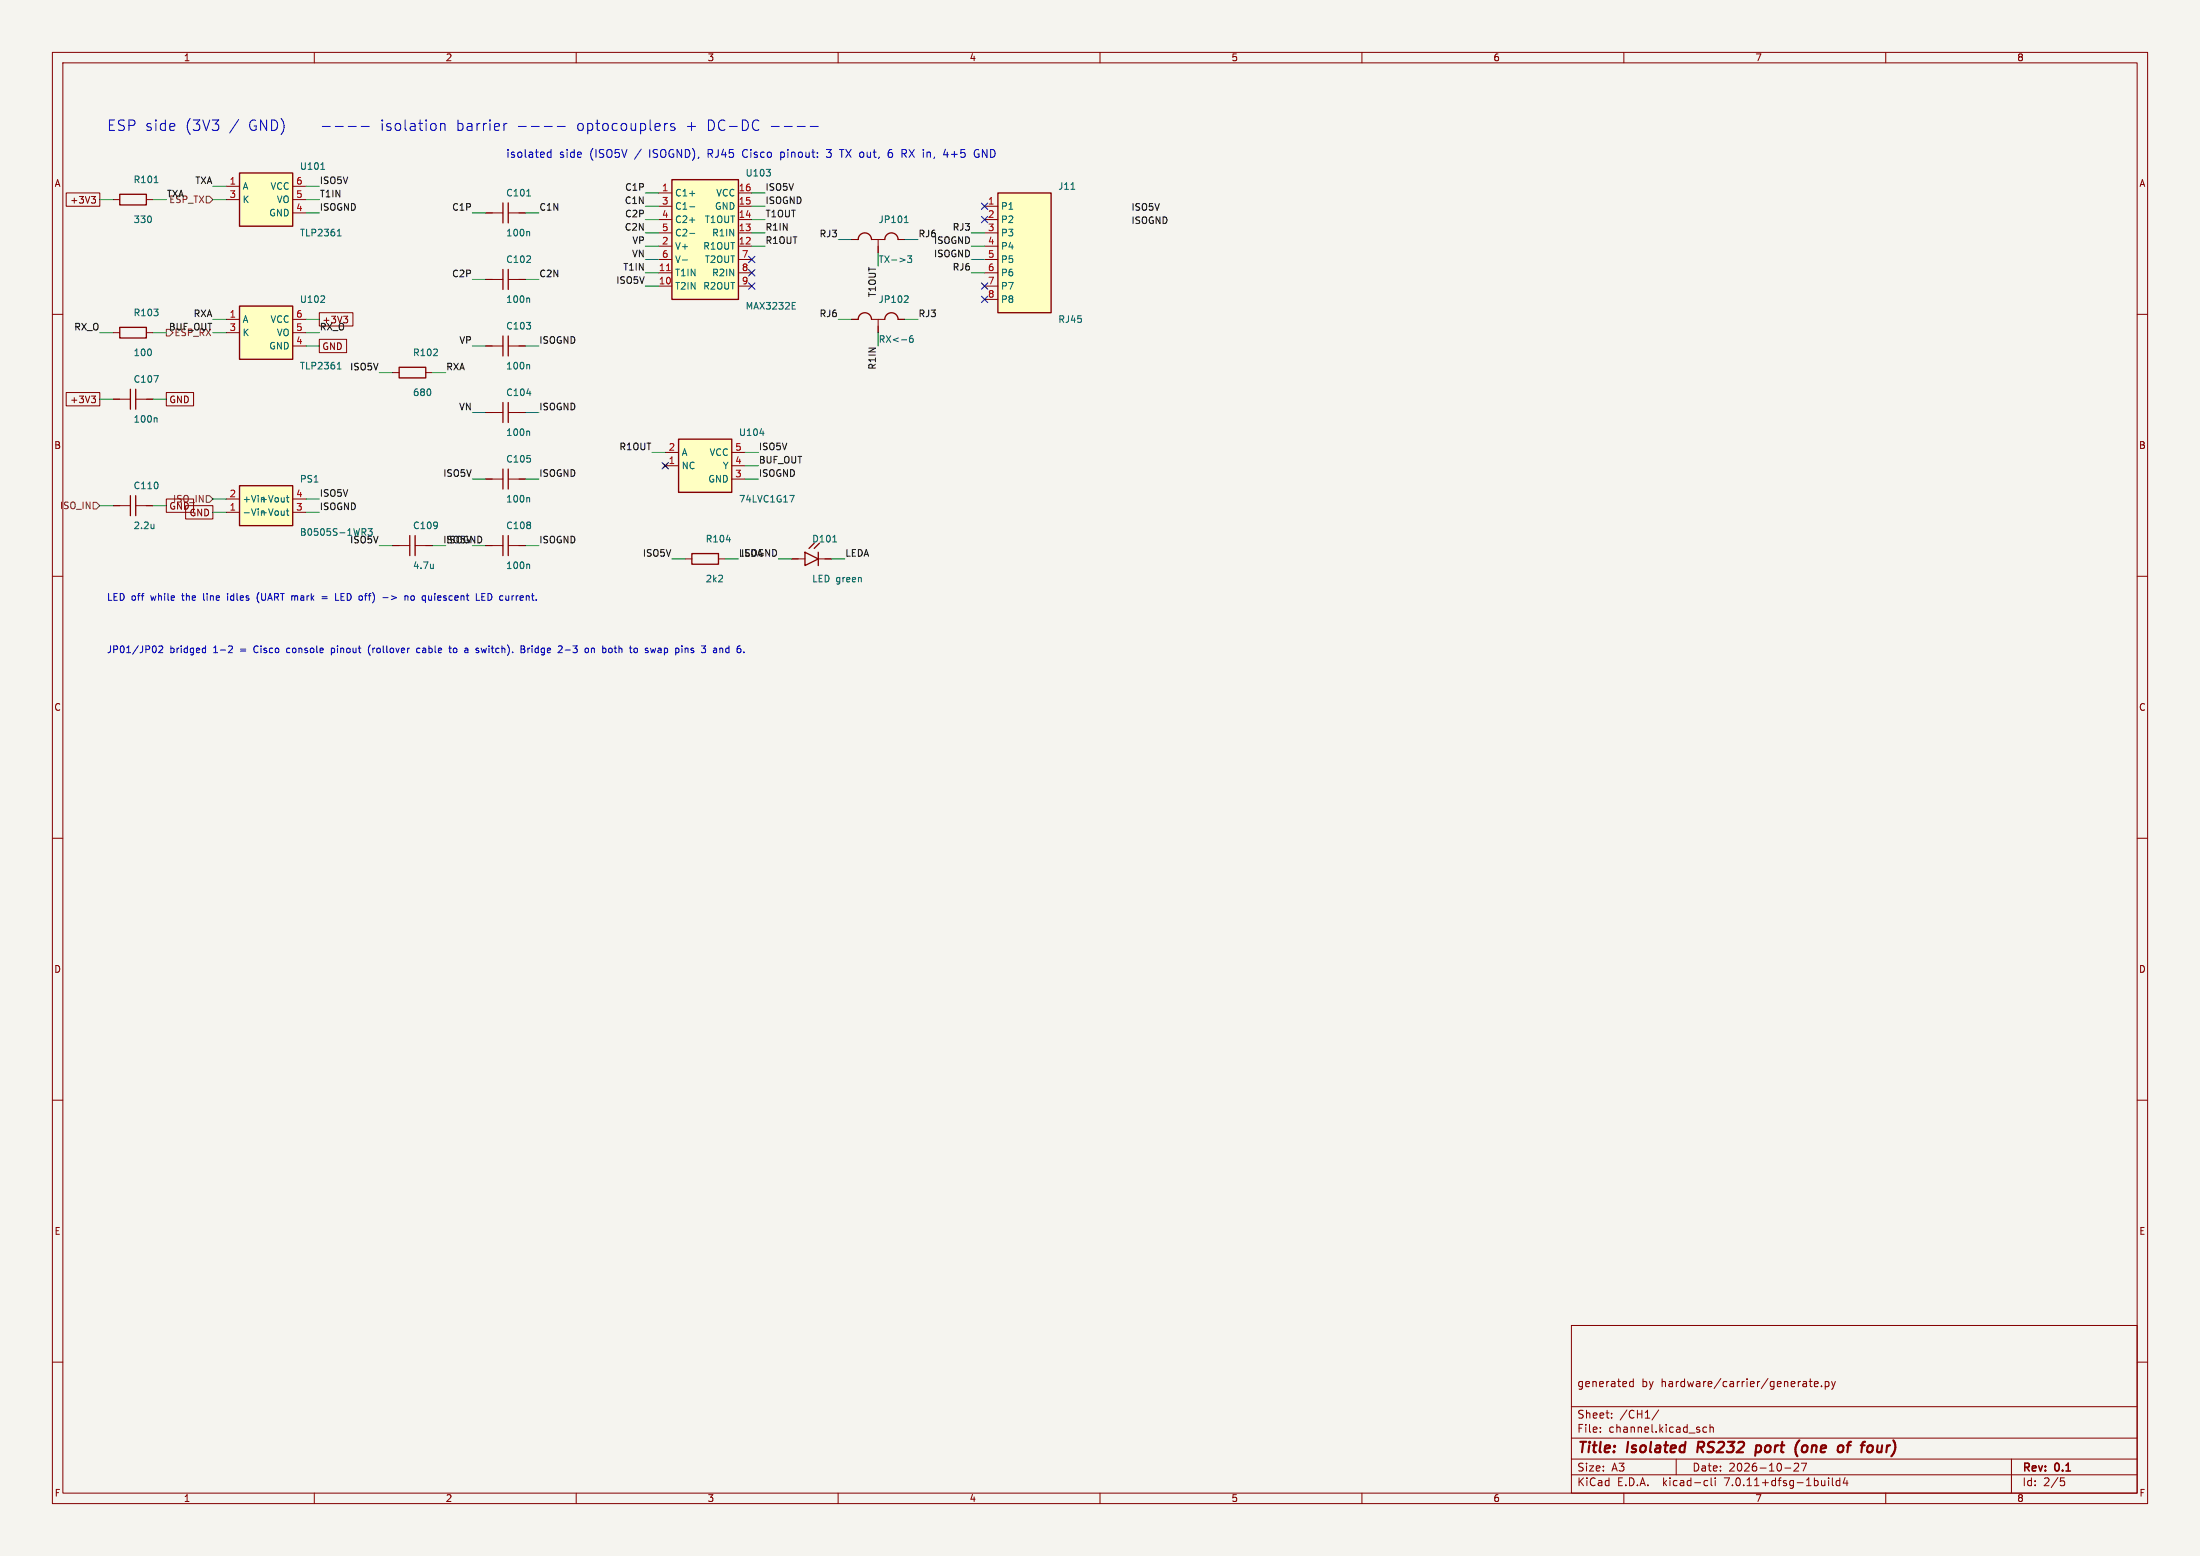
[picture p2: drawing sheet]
<svg xmlns="http://www.w3.org/2000/svg" width="420mm" height="297mm" viewBox="0 0 420 297" stroke-linecap="round" stroke-linejoin="round" font-family="sans-serif">
<path d="M0 0h420v297h-420z" fill="#f5f4ef" stroke="#f5f4ef" stroke-width=".19"/>
<g fill="none" stroke="#840000" stroke-width=".19">
<path d="M10 10h400v277h-400zM12 12h396v273h-396zM60 10v2M110 10v2M160 10v2M210 10v2M260 10v2M310 10v2M360 10v2M12.6 36.8h6.4v2.6h-6.4zM17.4 37.5h.8l-.4 .5M18 38l.2 .2v.3l-.2 .3"/>
<path d="M21.6 38.1h1.3M27.9 38.1h1.3M43.2 38.1h2.5M43.2 35.6h2.5M55.9 38.1h2.5M55.9 35.6h2.5M125.7 36.8h2.6M125.7 39.4h2.6M141 36.8h2.5M141 39.4h2.5M188 39.4h2.5M10 60h2"/>
<path d="M55.9 40.6h2.5M61 59.7h6.4v2.5h-6.4zM92.7 53.3h3.3M92.7 40.6h3.3M97 53.3h3.3M97 40.6h3.3M125.7 54.6h2.6M125.7 52.1h2.6M125.7 47h2.6M125.7 44.5h2.6M125.7 41.9h2.6M125.7 49.5h2.6"/>
<path d="M141 54.6h2.5M141 52.1h2.5M141 47h2.5M141 44.5h2.5M141 41.9h2.5M141 49.5h2.5M162.6 45.7h1.2M166.4 45.7h2.5M167.6 45.7v2.6M171.4 45.7h1.3M188 54.6h2.5M188 52.1h2.5"/>
<path d="M188 47h2.5M188 44.5h2.5M188 41.9h2.5M188 49.5h2.5M188 57.2h2.5M408 60h2M12.6 74.9h6.4v2.6h-6.4zM17.4 75.6h.8l-.4 .5M18 76.1l.2 .2v.3l-.2 .3M21.6 63.5h1.3M21.6 76.2h3.3M25.9 76.2h3.3"/>
<path d="M27.9 63.5h1.3M31.7 74.9h5.3v2.6h-5.3zM43.2 61h2.5M43.2 63.5h2.5M55.9 61h2.5M55.9 63.5h2.5M55.9 66h2.5M61 64.8h5.2v2.5h-5.2zM65.6 60.4h.8l-.4 .4M66.1 60.8l.3 .3-.1 .4M74.9 71.1h1.3M81.3 71.1h1.2"/>
<path d="M92.7 66h3.3M92.7 78.7h3.3M97 66h3.3M97 78.7h3.3M162.6 61h1.2M166.4 61h2.5M167.6 61v2.5M171.4 61h1.3M21.6 96.5h3.3M25.9 96.5h3.3M31.7 95.2h5.3v2.6h-5.3zM35.4 96.5h5.2v2.6h-5.2z"/>
<path d="M43.2 97.8h2.5M43.2 95.3h2.5M55.9 97.8h2.5M55.9 95.3h2.5M92.7 91.4h3.3M97 91.4h3.3M126.6 88.5l.8 .8M127 88.9h2.5M127 86.4h2.5M127.4 88.5l-.8 .8M139.7 91.4h2.5M139.7 88.9h2.5"/>
<path d="M139.7 86.4h2.5M10 110h2M74.9 104.1h3.3M79.2 104.1h3.3M92.7 104.1h3.3M97 104.1h3.3M130.8 106.7h1.3M137.2 106.7h1.2M151.1 106.7h2.6M156.2 106.7h2.5M408 110h2M10 160h2"/>
<path d="M408 160h2M10 210h2M408 210h2M10 260h2M300 253h108v32h-108zM408 260h2M300 278.5h108M300 274.5h108M300 268.5h108M305.5 273.2v.2M305.5 272.5v.1M307.7 270.5v.2"/>
<path d="M307.7 269.8v.1M311.8 263.2v1.5M311.8 263.8l-.4-.1-.3 .3 .1 .6h.6M316.7 269.1l-1.3 1.9M320 278.5v3M325.8 272.5l-.4-.1-.3 .3 .1 .6h.6M326.4 272.5l.3-.1 .3 .1 .1 .9M326.4 271.9v1.5M343.3 279.4v.5l-.9 .9h1M343.9 279.3h1l-.7 1.5M344.7 263.7l.2 .2v.8M344.9 264.6l-.5 .1"/>
<path d="M344.9 264l-.5 .1M345.4 263.7h.5M345.6 263.2v1.3l.3 .2M346.4 264.2l.7-.2-.1-.2-.4-.1-.2 .2v.7h.6M347.7 264.5v.2M348.4 263.8l.5-.1 .3 .3-.2 .6h-.6M348.4 263.7v1.5M349.7 263.7l.3 1M350 264.7l-.3 .5M350.4 263.7l-.4 1M384 278.5v6.5M60 285v2"/>
<path d="M110 285v2M160 285v2M210 285v2M260 285v2M300 281.5h108M310 285v2M325.6 282.6l.4 .1M326 283.5l-.4 .1M326.7 282.1v1.3l.2 .2M327.4 282.1v.1M327.4 282.6v1M340.7 280.2h1.2"/>
<path d="M349.1 282.1v.1M349.1 282.6v1M349.8 282.1v1.3l.2 .2M351.2 282.7l-.4-.1-.3 .3 .2 .6h.5M351.2 282.1v1.5M352.2 282l-.3 1.1h.9M352.6 282.6v1M360 285v2M393.4 282.1h.7M393.5 282.7h.4l.3 .2-.2 .6-.5 .1"/>
</g>
<path d="M324.3 275.2l-.3 2M335.2 277.1h.7M335.3 276h.8M335.3 275.9l-.2 2M343.5 274.9l-.3 .4M344.5 275.9l-.5 .4v.5l.1 .3 .5 .1M352.5 275.9h.8M353.4 275.2l-.4 .1-.1 .2-.2 1.7M358.5 275.9l-.2 1 .1 .2 .5 .1" fill="none" stroke="#840000" stroke-width=".4"/>
<g fill="#ffffc2" stroke="#ffffc2" stroke-width=".19">
<path d="M45.7 58.4h10.2v10.2h-10.2z"/>
<path d="M128.3 34.3h12.7v22.9h-12.7z"/>
<path d="M45.7 33h10.2v10.2h-10.2z"/>
<path d="M129.5 83.8h10.2v10.2h-10.2z"/>
<path d="M45.7 92.7h10.2v7.6h-10.2z"/>
<path d="M190.5 36.8h10.2v22.9h-10.2z"/>
</g>
<g fill="none" stroke="#840000" stroke-width=".25">
<path d="M22.9 37.1h5v2h-5zM45.7 33h10.2v10.2h-10.2zM96 38.7v3.8M97 38.7v3.8M128.3 34.3h12.7v22.9h-12.7zM190.5 36.8h10.2v22.9h-10.2zM45.7 58.4h10.2v10.2h-10.2zM96 51.4v3.8M97 51.4v3.8M163.8 45.7a1.27 1.27 0 0 1 1.3-1.2 1.27 1.27 0 0 1 1.3 1.2M168.9 45.7a1.27 1.27 0 0 1 1.3-1.2 1.27 1.27 0 0 1 1.2 1.2M22.9 62.5h5v2h-5z"/>
<path d="M24.9 74.3v3.8M25.9 74.3v3.8M76.2 70.1h5.1v2h-5.1zM96 64.1v3.8M96 76.8v3.8M97 64.1v3.8M97 76.8v3.8M163.8 61a1.27 1.27 0 0 1 1.3-1.3 1.27 1.27 0 0 1 1.3 1.3M168.9 61a1.27 1.27 0 0 1 1.3-1.3 1.27 1.27 0 0 1 1.2 1.3M24.9 94.6v3.8M25.9 94.6v3.8M45.7 92.7h10.2v7.6h-10.2z"/>
<path d="M96 89.5v3.8M97 89.5v3.8M129.5 83.8h10.2v10.2h-10.2zM78.2 102.2v3.8M79.2 102.2v3.8M96 102.2v3.8M97 102.2v3.8M132.1 105.7h5.1v2h-5.1zM153.7 105.4l2.5 1.3-2.5 1.3zM155.4 103.7l-1 1M156.2 105.4v2.6M156.4 103.7l-1 1"/>
</g>
<g fill="none" stroke="#006464" stroke-width=".19">
<path d="M29.4 34.9h.8M61.3 32.3h.7M100.6 37.4h.7M131.7 36.9h.9M131.7 39.5h.9M146.3 32.3h.8l-.5 .5M147 32.9v.6M204.5 36.1h.7M61.2 57.7h.8M61.9 56.6v.4M64.4 45h.7M64.5 44.1l.3-.3v1.2"/>
<path d="M100.9 56.9l.2 .2v.6M100.9 44.2l.2 .2v.6M130.3 49.6h.9M131.7 42h.9M131.7 44.5h.9M151.2 57.7h.6M151.2 59h.6M172.6 42.5h.8M172.9 41.4l.1-.2v1.3M173.1 56.5l.3 .2-.1 .3-.7 .7h.8M173.3 48.8h.7l-.4 .5 .4 .1v.6l-.2 .1-.5-.1M29.4 71.7h.8l-.5 1.3"/>
<path d="M29.8 79.7l.2 .2v.7M64.4 70.4h.7M64.5 69.5l.3-.3v1.2M100.6 75.1h.7M100.9 69.6l.2 .2v.6M174.2 64.1h-.3a.86 .86 0 0 0 0 1.2l.4-.1v-.4l-.2-.2h-.4l-.1 .2M54.7 97.5h.5M54.7 95h.5M54.8 94.6v1l.4 .2M54.8 97.1v1.1l.4 .2M100.9 82.3l.2 .2v.6M100.9 95l.2 .2v.6"/>
<path d="M145.1 82.7h.8M150.8 94.6h.8l-.5 1.2M29.4 100.1v.8M29.4 100.8h-.1M69.1 100.9h.5l.2 .3-.1 .3-.6 .1M69.4 101.6l.4 .6M70.3 100.9h.7l-.4 .5 .4 .1v.4M82.7 107.7v.8M82.7 108.4v.1M100.9 107.7l.2 .2v.6M138.7 103h.7M159 103.4h.7"/>
</g>
<path d="M127.2 51.7h.8" fill="none" stroke="#a90000" stroke-width=".19"/>
<path d="M39.4 37.5h.6l.6 .6-.6 .6h-.6zM31.7 62.9h.7l.6 .6-.6 .6h-.7zM17.8 95.9h.6l.6 .6-.6 .7h-.6zM39.4 94.6h.6l.6 .7-.6 .6h-.6z" fill="none" stroke="#725600" stroke-width=".19"/>
<g fill="none" stroke="#0000c2" stroke-width=".19">
<path d="M45.6 22.8l-1.8 2.6M61.5 24.1h1.6M64 24.1h1.5M66.5 24.1h1.5M69 24.1h1.5M84.1 23.6v1.3M84.1 23.8a.5 .5 0 0 1 .9 .1v1M96.2 23.6v1.3M96.8 23.6l-.4 .1-.2 .2M99 24.1h1.5M101.4 24.1h1.6M103.9 24.1h1.5"/>
<path d="M105.2 28.5v1.5M105.2 29.1l-.4-.1-.3 .3 .1 .7h.6M106.4 24.1h1.5M126.9 23.6v1.3M127.4 23.6l-.3 .1-.2 .2M128.8 23.7l-.5-.1-.3 .3 .1 .2 .7 .2v.5h-.8M144.8 23l.1 .1M144.9 24.7l-.1 .1M147.3 24.1h1.5M149 29v1.5M149 30h.2M149.2 29l-.2 .1"/>
<path d="M149.7 24.1h1.6M152.2 24.1h1.5M154.7 24.1h1.5M157.8 29.9l.6 .1M157.8 28.5h.9M160.3 28.5h.8M160.7 28.5v1.5M170.3 28.5a.59 .59 0 0 0-.8 .7l.1 .7 .2 .1h.5M170.3 29.2l-.5-.1-.3 .3M172.2 28.5h.6l.2 .3-.1 .5h-.7M172.5 29.3l.5 .7M180.1 29.5h.9"/>
<path d="M180.8 29v1M186.6 29.4h.3l-.1 .6h-.3l-.4-.2M186.8 28.6l-.3-.1-.4 .3M43.4 113.3v.1M43.4 113.7v.9M49.4 113.2a1.53 1.53 0 0 0 0 1.8M55.9 113.7l.3 .1M61.5 113.9h1M61.5 114.3h1M64.1 113.3v1.3h.6M73.1 114.1h1M77.3 113.8l.2-.1 .3 .1 .1 .8"/>
<path d="M77.3 113.7v.9M78.9 113.7l-.4 .1-.1 .2 .1 .5 .4 .1M81.8 114.4l.2 .2 .3-.1M90.9 114.6h.6M92 113.9h.4M92.6 113.3h-.6v1.3h.6M29.5 123.3a.81 .81 0 0 1 0 1.3M30.3 123.4l.5-.1 .3 .4-.8 .9h.8M38.9 123.7l.3 .1M39.2 124.5l-.3 .1M39.2 123.3v1.3M43.8 123.3h.5l.1 .4-.8 .9h.8"/>
<path d="M54.8 123.8l-.1 .2 .1 .5M63.3 124.5l.3 .1M63.3 123.7v1.3M63.6 123.7l-.3 .1M70.7 123.1a1.49 1.49 0 0 0 0 2M80.2 123.8l-.4-.1-.3 .3 .2 .5h.5M85.7 123.7h.5M85.9 123.3v1.1l.3 .2M86.7 123.8l-.2 .2 .2 .5M89.3 123.8v.8M89.3 124.5l-.1 .1M89.3 124l-.1 .1"/>
<path d="M91.9 123.7l.2 .9 .3-.6M99.5 123.3h.4l.3 .2-.3 .4 .3 .1v.3l-.2 .3h-.5zM99.5 123.9h.4M100.8 123.7v.9M101 123.7l-.2 .3M107.2 123.3l.1 .2v.3l-.8 .8h.8M107.9 124.1h1M111.9 123.7l.3 .1 .1 .2v.5l-.4 .1M112.9 123.8l.2-.1 .3 .1 .1 .8M112.9 123.7v.9M116.4 123.7l.3 .1 .2 .2-.1 .5-.4 .1M121.6 123.8v.7"/>
<path d="M125.2 123.7l-.3 .9M125.7 124.1v.4M130.9 123.8h.4l.1 .8M136.2 123.8l.4-.1 .2 .2M136.8 124l-.4 .1-.2 .2 .2 .3 .4-.1M138.8 123.7l.4 .1M139.2 124.5l-.4 .1M139.2 123.3v1.3"/>
</g>
<g fill="none" stroke="#009600" stroke-width=".19">
<path d="M19 38.1h2.6M29.2 38.1h2.5M40.6 38.1h2.6M40.6 35.6h2.6M58.4 38.1h2.6M58.4 35.6h2.6M123.2 39.4h2.5M123.2 36.8h2.5M143.5 39.4h2.5M143.5 36.8h2.5M58.4 40.6h2.6M90.2 40.6h2.5"/>
<path d="M90.2 53.3h2.5M100.3 40.6h2.6M100.3 53.3h2.6M123.2 41.9h2.5M123.2 44.5h2.5M123.2 47h2.5M123.2 49.5h2.5M123.2 52.1h2.5M123.2 54.6h2.5M143.5 41.9h2.5M143.5 44.5h2.5M143.5 47h2.5"/>
<path d="M160 45.7h2.6M167.6 48.3v2.5M172.7 45.7h2.6M185.4 44.5h2.6M185.4 47h2.6M185.4 49.5h2.6M185.4 52.1h2.6M19 63.5h2.6M19 76.2h2.6M29.2 63.5h2.5M29.2 76.2h2.5M40.6 61h2.6"/>
<path d="M40.6 63.5h2.6M58.4 66h2.6M58.4 61h2.6M58.4 63.5h2.6M72.4 71.1h2.5M82.5 71.1h2.6M90.2 66h2.5M90.2 78.7h2.5M100.3 66h2.6M100.3 78.7h2.6M160 61h2.6M167.6 63.5v2.5"/>
<path d="M172.7 61h2.6M19 96.5h2.6M29.2 96.5h2.5M40.6 97.8h2.6M40.6 95.3h2.6M58.4 97.8h2.6M58.4 95.3h2.6M90.2 91.4h2.5M100.3 91.4h2.6M124.5 86.4h2.5M142.2 91.4h2.6M142.2 88.9h2.6"/>
<path d="M142.2 86.4h2.6M72.4 104.1h2.5M82.5 104.1h2.6M90.2 104.1h2.5M100.3 104.1h2.6M128.3 106.7h2.5M138.4 106.7h2.6M148.6 106.7h2.5M158.7 106.7h2.6"/>
</g>
<g fill="none" stroke="#000084" stroke-width=".19">
<path d="M187.4 38.8l1.2 1.2M188.6 38.8l-1.2 1.2M142.9 54l1.2 1.2M142.9 48.9l1.2 1.2M142.9 51.5l1.2 1.2M144.1 54l-1.2 1.2M144.1 48.9l-1.2 1.2M144.1 51.5l-1.2 1.2M187.4 56.5l1.2 1.3M187.4 54l1.2 1.2M187.4 41.3l1.2 1.2M188.6 56.5l-1.2 1.3"/>
<path d="M188.6 54l-1.2 1.2M188.6 41.3l-1.2 1.2M126.4 88.3l1.2 1.2M127.6 88.3l-1.2 1.2"/>
</g>
<g font-size="2.8" fill="#0000c2">
<text x="20.3" y="25.2">ESP side</text>
<text x="35.3" y="25.2">(3V3</text>
<text x="47.4" y="25.2">GND)</text>
<text x="72.4" y="25.2">isolation</text>
<text x="87" y="25.2">barrier</text>
<text x="110" y="25.2">optocouplers</text>
<text x="131" y="25.2">+</text>
<text x="135" y="25.2">DC-DC</text>
</g>
<g font-size="2.8" fill="#840000">
<text x="301" y="277.9">Title:</text>
<text x="310.6" y="277.9">Isolated</text>
<text x="324.9" y="277.9">RS232</text>
<text x="336.8" y="277.9">port</text>
<text x="345.1" y="277.9">(one</text>
<text x="354.1" y="277.9">of</text>
<text x="359.4" y="277.9">four)</text>
</g>
<g font-size="2.1" fill="#0000c2">
<text x="96.5" y="30.2">isolated</text>
<text x="106.7" y="30.2">side</text>
<text x="112.6" y="30.2">(ISO5V</text>
<text x="121.3" y="30.2">/</text>
<text x="124.2" y="30.2">ISOGND),</text>
<text x="135.5" y="30.2">RJ45</text>
<text x="142.3" y="30.2">Cisco</text>
<text x="149.7" y="30.2">pinout:</text>
<text x="158.7" y="30.2">3</text>
<text x="161.4" y="30.2">TX out,</text>
<text x="170.9" y="30.2">6</text>
<text x="173.6" y="30.2">RX in,</text>
<text x="181.9" y="30.2">4+5</text>
<text x="187.9" y="30.2">GND</text>
</g>
<g font-size="2.1" fill="#840000">
<text x="301" y="265">generated</text>
<text x="313.4" y="265">by</text>
<text x="317.2" y="265">hardware/carrier/generate.py</text>
<text x="301" y="273.7">File:</text>
<text x="301" y="271">Sheet:</text>
<text x="307.1" y="273.7">channel.kicad_sch</text>
<text x="309.2" y="271">/CH1/</text>
<text x="301" y="281.1">Size:</text>
<text x="307.6" y="281.1">A3</text>
<text x="323" y="281.1">Date:</text>
<text x="330" y="281.1">2026-10-27</text>
<text x="386" y="281.3">Rev:</text>
<text x="392.4" y="281.3">0.1</text>
<text x="301" y="283.9">KiCad</text>
<text x="308.7" y="283.9">E.D.A.</text>
<text x="317.6" y="283.9">kicad-cli</text>
<text x="329.5" y="283.9">7.0.11+dfsg-1build4</text>
<text x="386" y="283.9">Id:</text>
<text x="390.1" y="283.9">2/5</text>
</g>
<g font-size="1.8" fill="#840000">
<text x="35" y="11.9">1</text>
<text x="85" y="11.9">2</text>
<text x="135" y="11.9">3</text>
<text x="185" y="11.9">4</text>
<text x="235" y="11.9">5</text>
<text x="285" y="11.9">6</text>
<text x="335" y="11.9">7</text>
<text x="385" y="11.9">8</text>
<text x="10.3" y="35.9">A</text>
<text x="408.3" y="35.9">A</text>
<text x="13.3" y="39.1">+3V3</text>
<text x="61.4" y="67">GND</text>
<text x="13.3" y="77.2">+3V3</text>
<text x="32.2" y="77.2">GND</text>
<text x="10.3" y="85.9">B</text>
<text x="408.2" y="85.9">B</text>
<text x="32.2" y="97.5">GND</text>
<text x="36.1" y="98.7">GND</text>
<text x="10.3" y="135.9">C</text>
<text x="408.2" y="135.9">C</text>
<text x="10.3" y="185.9">D</text>
<text x="408.2" y="185.9">D</text>
<text x="10.3" y="235.9">E</text>
<text x="408.3" y="235.9">E</text>
<text x="10.3" y="285.9">F</text>
<text x="35" y="286.9">1</text>
<text x="85" y="286.9">2</text>
<text x="135" y="286.9">3</text>
<text x="185" y="286.9">4</text>
<text x="235" y="286.9">5</text>
<text x="285" y="286.9">6</text>
<text x="335" y="286.9">7</text>
<text x="385" y="286.9">8</text>
<text x="408.3" y="285.9">F</text>
</g>
<g font-size="1.8" fill="#006464">
<text x="25.4" y="35.2">R101</text>
<text x="57.2" y="32.6">U101</text>
<text x="142.2" y="33.9">U103</text>
<text x="46.2" y="36.4">A</text>
<text x="46.2" y="39">K</text>
<text x="51.3" y="41.5">GND</text>
<text x="51.5" y="36.4">VCC</text>
<text x="52.7" y="39">VO</text>
<text x="96.5" y="37.7">C101</text>
<text x="128.8" y="37.7">C1+</text>
<text x="128.8" y="40.2">C1-</text>
<text x="136.4" y="40.2">GND</text>
<text x="136.6" y="37.7">VCC</text>
<text x="191" y="40.2">P1</text>
<text x="201.9" y="36.4">J11</text>
<text x="25.4" y="42.8">330</text>
<text x="57.2" y="45.3">TLP2361</text>
<text x="96.5" y="45.3">100n</text>
<text x="128.8" y="47.9">V+</text>
<text x="128.8" y="42.8">C2+</text>
<text x="128.8" y="45.3">C2-</text>
<text x="134.2" y="47.9">R1OUT</text>
<text x="134.5" y="42.8">T1OUT</text>
<text x="135.8" y="45.3">R1IN</text>
<text x="167.6" y="42.8">JP101</text>
<text x="191" y="42.8">P2</text>
<text x="191" y="45.3">P3</text>
<text x="191" y="47.9">P4</text>
<text x="96.5" y="50.4">C102</text>
<text x="128.8" y="52.9">T1IN</text>
<text x="128.8" y="50.4">V-</text>
<text x="134.5" y="50.4">T2OUT</text>
<text x="135.8" y="52.9">R2IN</text>
<text x="167.6" y="50.4">TX-&gt;3</text>
<text x="191" y="50.4">P5</text>
<text x="191" y="52.9">P6</text>
<text x="57.2" y="58">U102</text>
<text x="96.5" y="58">100n</text>
<text x="128.8" y="55.5">T2IN</text>
<text x="134.2" y="55.5">R2OUT</text>
<text x="142.2" y="59.3">MAX3232E</text>
<text x="167.6" y="58">JP102</text>
<text x="191" y="55.5">P7</text>
<text x="191" y="58">P8</text>
<text x="25.4" y="60.6">R103</text>
<text x="46.2" y="61.8">A</text>
<text x="46.2" y="64.4">K</text>
<text x="51.5" y="61.8">VCC</text>
<text x="52.7" y="64.4">VO</text>
<text x="96.5" y="63.1">C103</text>
<text x="167.6" y="65.6">RX&lt;-6</text>
<text x="201.9" y="61.8">RJ45</text>
<text x="25.4" y="68.2">100</text>
<text x="51.3" y="66.9">GND</text>
<text x="57.2" y="70.7">TLP2361</text>
<text x="78.7" y="68.2">R102</text>
<text x="96.5" y="70.7">100n</text>
<text x="25.4" y="73.3">C107</text>
<text x="78.7" y="75.8">680</text>
<text x="96.5" y="75.8">C104</text>
<text x="25.4" y="80.9">100n</text>
<text x="96.5" y="83.4">100n</text>
<text x="141" y="83.4">U104</text>
<text x="96.5" y="88.5">C105</text>
<text x="130" y="89.8">NC</text>
<text x="130" y="87.2">A</text>
<text x="135.4" y="87.2">VCC</text>
<text x="137.9" y="89.8">Y</text>
<text x="25.4" y="93.6">C110</text>
<text x="57.2" y="92.3">PS1</text>
<text x="135.1" y="92.3">GND</text>
<text x="25.4" y="101.2">2.2u</text>
<text x="46.2" y="98.7">-Vin-Vout</text>
<text x="46.2" y="96.1">+Vin+Vout</text>
<text x="78.7" y="101.2">C109</text>
<text x="96.5" y="101.2">C108</text>
<text x="96.5" y="96.1">100n</text>
<text x="141" y="96.1">74LVC1G17</text>
<text x="57.2" y="102.5">B0505S-1WR3</text>
<text x="134.6" y="103.7">R104</text>
<text x="154.9" y="103.7">D101</text>
<text x="78.7" y="108.8">4.7u</text>
<text x="96.5" y="108.8">100n</text>
<text x="134.6" y="111.4">2k2</text>
<text x="154.9" y="111.4">LED green</text>
</g>
<g font-size="1.8" fill="#0f0f0f">
<text x="37.2" y="35.2">TXA</text>
<text x="61" y="35.2">ISO5V</text>
<text x="31.7" y="37.7">TXA</text>
<text x="61" y="40.3">ISOGND</text>
<text x="61" y="37.7">T1IN</text>
<text x="86.2" y="40.3">C1P</text>
<text x="102.9" y="40.3">C1N</text>
<text x="119.2" y="39">C1N</text>
<text x="119.2" y="36.5">C1P</text>
<text x="119.2" y="41.6">C2P</text>
<text x="146" y="39">ISOGND</text>
<text x="146" y="41.6">T1OUT</text>
<text x="146" y="36.5">ISO5V</text>
<text x="215.9" y="40.3">ISO5V</text>
<text x="119.2" y="44.1">C2N</text>
<text x="120.6" y="46.6">VP</text>
<text x="146" y="44.1">R1IN</text>
<text x="146" y="46.6">R1OUT</text>
<text x="156.4" y="45.4">RJ3</text>
<text x="175.3" y="45.4">RJ6</text>
<text x="178.2" y="46.6">ISOGND</text>
<text x="181.8" y="44.1">RJ3</text>
<text x="215.9" y="42.8">ISOGND</text>
<text x="86.2" y="53">C2P</text>
<text x="102.9" y="53">C2N</text>
<text x="118.9" y="51.7">T1IN</text>
<text x="120.6" y="49.2">VN</text>
<text x="178.2" y="49.2">ISOGND</text>
<text x="181.8" y="51.7">RJ6</text>
<text x="117.5" y="54.3">ISO5V</text>
<text x="167.3" y="56.8" transform="rotate(-90 167.3 56.8)">T1OUT</text>
<text x="14.1" y="63.2">RX_O</text>
<text x="32.2" y="63.2">BUF_OUT</text>
<text x="33.2" y="64.4">ESP_RX</text>
<text x="36.9" y="60.6">RXA</text>
<text x="61" y="63.2">RX_O</text>
<text x="61.4" y="61.9">+3V3</text>
<text x="87.6" y="65.7">VP</text>
<text x="102.9" y="65.7">ISOGND</text>
<text x="156.4" y="60.6">RJ6</text>
<text x="175.3" y="60.6">RJ3</text>
<text x="66.7" y="70.8">ISO5V</text>
<text x="85.1" y="70.8">RXA</text>
<text x="167.3" y="70.7" transform="rotate(-90 167.3 70.7)">R1IN</text>
<text x="87.5" y="78.4">VN</text>
<text x="102.9" y="78.4">ISOGND</text>
<text x="118.1" y="86">R1OUT</text>
<text x="144.8" y="88.6">BUF_OUT</text>
<text x="144.8" y="86">ISO5V</text>
<text x="61" y="94.9">ISO5V</text>
<text x="84.5" y="91.1">ISO5V</text>
<text x="102.9" y="91.1">ISOGND</text>
<text x="144.8" y="91.1">ISOGND</text>
<text x="61" y="97.4">ISOGND</text>
<text x="66.7" y="103.8">ISO5V</text>
<text x="84.5" y="103.8">ISO5V</text>
<text x="85.1" y="103.8">ISOGND</text>
<text x="102.9" y="103.8">ISOGND</text>
<text x="122.6" y="106.3">ISO5V</text>
<text x="141" y="106.3">LEDA</text>
<text x="141.4" y="106.3">ISOGND</text>
<text x="161.3" y="106.3">LEDA</text>
</g>
<g font-size="1.8" fill="#a90000">
<text x="43.7" y="35.3">1</text>
<text x="56.4" y="35.3">6</text>
<text x="43.7" y="37.8">3</text>
<text x="56.4" y="40.4">4</text>
<text x="56.4" y="37.8">5</text>
<text x="126.3" y="36.6">1</text>
<text x="126.3" y="39.1">3</text>
<text x="126.3" y="41.7">4</text>
<text x="140.9" y="41.7">14</text>
<text x="140.9" y="39.1">15</text>
<text x="140.9" y="36.6">16</text>
<text x="188.5" y="39.1">1</text>
<text x="188.5" y="41.7">2</text>
<text x="126.3" y="46.7">2</text>
<text x="126.3" y="44.2">5</text>
<text x="140.9" y="46.7">12</text>
<text x="140.9" y="44.2">13</text>
<text x="188.5" y="44.2">3</text>
<text x="188.5" y="46.7">4</text>
<text x="125.7" y="51.8">11</text>
<text x="126.3" y="49.3">6</text>
<text x="141.5" y="49.3">7</text>
<text x="141.5" y="51.8">8</text>
<text x="188.5" y="49.3">5</text>
<text x="188.5" y="51.8">6</text>
<text x="125.7" y="54.4">10</text>
<text x="141.5" y="54.4">9</text>
<text x="188.5" y="54.4">7</text>
<text x="188.5" y="56.9">8</text>
<text x="43.7" y="60.7">1</text>
<text x="43.7" y="63.2">3</text>
<text x="56.4" y="65.8">4</text>
<text x="56.4" y="63.2">5</text>
<text x="56.4" y="60.7">6</text>
<text x="127.6" y="88.6">1</text>
<text x="127.6" y="86.1">2</text>
<text x="140.3" y="88.6">4</text>
<text x="140.3" y="86.1">5</text>
<text x="43.7" y="95">2</text>
<text x="56.4" y="95">4</text>
<text x="140.3" y="91.2">3</text>
<text x="43.7" y="97.5">1</text>
<text x="56.4" y="97.5">3</text>
</g>
<g font-size="1.8" fill="#725600">
<text x="32.2" y="39">ESP_TX</text>
<text x="11.3" y="97.4">ISO_IN</text>
<text x="32.9" y="96.1">ISO_IN</text>
</g>
<g font-size="1.8" fill="#0000c2">
<text x="20.3" y="114.8">LED off</text>
<text x="28.9" y="114.8">while</text>
<text x="35" y="114.8">the</text>
<text x="39.2" y="114.8">line</text>
<text x="44" y="114.8">idles</text>
<text x="49.9" y="114.8">(UART</text>
<text x="56.7" y="114.8">mark</text>
<text x="65.4" y="114.8">LED off)</text>
<text x="74.9" y="114.8">-&gt;</text>
<text x="79.3" y="114.8">no</text>
<text x="82.8" y="114.8">quiescent</text>
<text x="93.3" y="114.8">LED current.</text>
<text x="20.3" y="124.8">JP01/JP02</text>
<text x="32.4" y="124.8">bridged</text>
<text x="40.8" y="124.8">1-2</text>
<text x="46.1" y="124.8">=</text>
<text x="48.9" y="124.8">Cisco</text>
<text x="55.4" y="124.8">console</text>
<text x="64" y="124.8">pinout</text>
<text x="71.3" y="124.8">(rollover</text>
<text x="80.8" y="124.8">cable</text>
<text x="87.2" y="124.8">to</text>
<text x="90.3" y="124.8">a</text>
<text x="92.7" y="124.8">switch).</text>
<text x="101.4" y="124.8">Bridge</text>
<text x="108.8" y="124.8">2-3</text>
<text x="114.1" y="124.8">on</text>
<text x="117.6" y="124.8">both</text>
<text x="123.1" y="124.8">to</text>
<text x="126.2" y="124.8">swap</text>
<text x="132.1" y="124.8">pins</text>
<text x="137.4" y="124.8">3</text>
<text x="139.8" y="124.8">and</text>
</g>
</svg>
